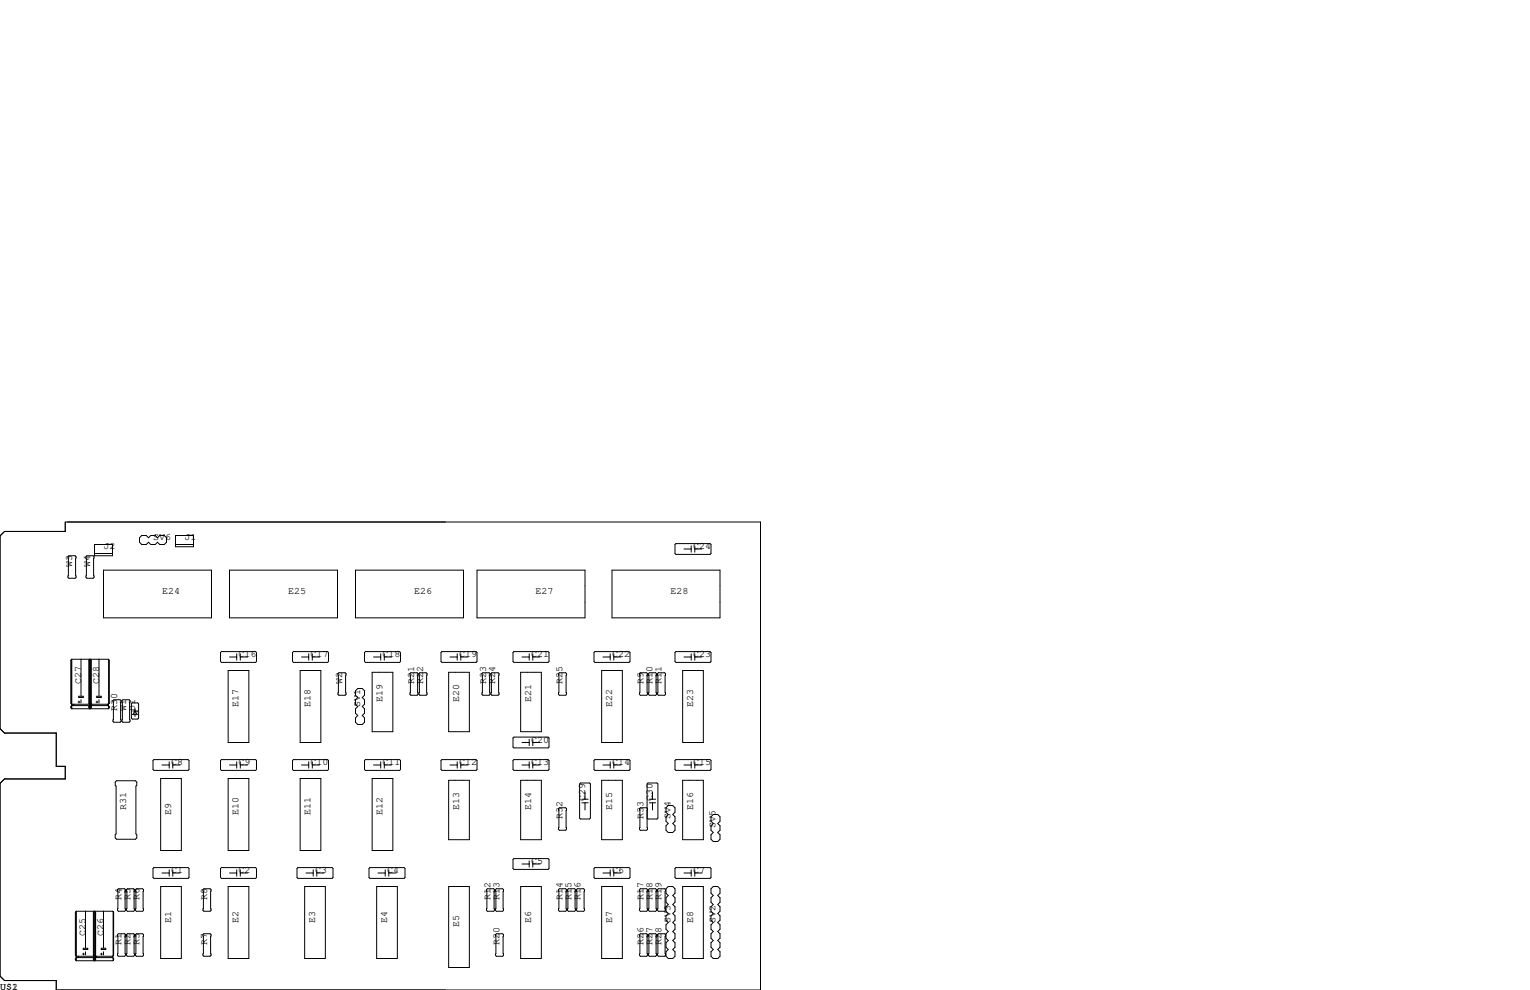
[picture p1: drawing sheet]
<svg xmlns="http://www.w3.org/2000/svg" width="432mm" height="279mm" viewBox="0 0 432 279" stroke-linecap="round" stroke-linejoin="round" font-family="sans-serif">
<g fill="none" stroke="#000" stroke-width=".28">
<path d="M0 151.3l1.3-1.3h17.1v-2.7h196.2v132.1h-198.7v-2.7h-14.6l-1.3-1.2v-54.4l1.3-1.3h17.1v-3.5h-2.5v-9.4h-14.6l-1.3-1.3zM19.4 156.8h1.8l.3 .3v5.8l-.3 .3h-1.8l-.2-.3v-5.8zM24.5 156.8h1.8l.2 .3v5.8l-.2 .3h-1.8l-.2-.3v-5.8zM26.7 153.7h5.1v3.1h-5.1zM26.7 156.2h5.1M39.4 151.8l.6-.7h1.3l.6 .7 .6-.7h1.3l.7 .7 .6-.7h1.3l.6 .7v1.2l-.6 .7h-1.3l-.6-.7-.7 .7h-1.3l-.6-.7-.6 .7h-1.3l-.6-.7zM49.5 151.1h5.1v3.2h-5.1zM49.5 153.7h5.1M190.5 153.7l.3-.3h9.6l.3 .3v2.5l-.3 .3h-9.6l-.3-.3zM193 154.9h2.1M195.1 154.1v1.7M196.1 154.1v1.7"/>
<path d="M196.1 154.9h2M29.2 160.9h30.5v13.5h-30.5zM64.8 160.9h30.5v13.5h-30.5zM100.3 160.9h30.5v13.5h-30.5zM134.6 160.9h30.5v13.5h-30.5zM172.7 160.9h30.5v13.5h-30.5zM20.1 186.3v12.2M20.1 199.4v.4M20.3 186.1l-.3 .2v12.2l.3 .3h10.2M20.3 186.1v13.9M20.3 186.1h10.2l.3 .2v12.2M20.4 198.9v.1"/>
<path d="M20.8 198.8v.3M22 198.1h.5M22.2 196.5h1.3v.3h-1.3zM22.3 197.9v.5M22.9 186.1v10.3M22.9 197.5v.9M25.2 186.3v12.2M25.2 199.4v.4M25.3 198.8l-.2-.3v-12.2l.2-.2v13.9l-.2-.2v-.4l.2-.3M25.4 198.8v.3M25.5 186.1l.2 .2v12.2M25.6 186.2v12.4"/>
<path d="M25.6 199.3v.6M25.7 186.3v12.2M25.7 199.4v.4M25.7 198.5l-.2 .3 .2 1M25.7 199.8l-.2 .2M25.9 198.8v.3M27.1 198.1h.5M27.3 196.5h1.3v.3h-1.3zM27.4 197.9v.5M27.9 186.1v10.3M27.9 197.5v.9M30.4 198.8v.3"/>
<path d="M30.5 198.8v.3M30.5 199.1h-10.2l-.3 .3v.4l.3 .2M30.5 199.1l.3 .3v.4M30.7 186.2v12.4M30.7 199.3v.6M30.7 186.3l.1 12.2M30.7 199.4l.1 .4M30.8 199.8l-.3 .2h-10.2M30.8 198.5l-.3 .3M32.1 197.5h1.8l.3 .2v5.9l-.3 .2h-1.8l-.2-.2v-5.9zM34.7 197.5h1.7l.3 .2v5.9l-.3 .2h-1.7l-.3-.2v-5.9zM37.1 198.6l.2-.2h1.6l.2 .2v4.1l-.2 .2h-1.6l-.2-.2z"/>
<path d="M62.2 184.1l.3-.2h9.6l.3 .2v2.6l-.3 .2h-9.6l-.3-.2zM64.4 189.2h5.8v20.3h-5.8zM64.8 185.4h2M66.8 184.5v1.8M67.8 184.5v1.8M67.8 185.4h2.1M82.6 184.1l.2-.2h9.7l.2 .2v2.6l-.2 .2h-9.7l-.2-.2zM84.7 189.2h5.9v20.3h-5.9zM85.1 185.4h2M87.1 184.5v1.8M88.1 184.5v1.8M88.1 185.4h2.1"/>
<path d="M95.6 189.9h1.8l.3 .2v5.9l-.3 .2h-1.8l-.2-.2v-5.9zM101 194.3h1.2l.7 .6v1.3l-.7 .6 .7 .7v1.3l-.7 .6 .7 .6v1.3l-.7 .6 .7 .7v1.2l-.7 .7h-1.2l-.7-.7v-1.2l.7-.7-.7-.6v-1.3l.7-.6-.7-.6v-1.3l.7-.7-.7-.6v-1.3zM102.9 184.1l.2-.2h9.7l.2 .2v2.6l-.2 .2h-9.7l-.2-.2zM105 189.7h5.9v16.8h-5.9zM105.4 185.4h2M107.4 184.5v1.8M108.5 184.5v1.8M108.5 185.4h2M115.7 190.1l.3-.2h1.7l.3 .2v5.9l-.3 .2h-1.7l-.3-.2zM118.2 190.1l.3-.2h1.8l.2 .2v5.9l-.2 .2h-1.8l-.3-.2zM124.5 184.1l.2-.2h9.7l.2 .2v2.6l-.2 .2h-9.7l-.2-.2zM126.6 189.7h5.9v16.8h-5.9z"/>
<path d="M127 185.4h2M129 184.5v1.8M130 184.5v1.8M130 185.4h2.1M136 190.1l.3-.2h1.7l.3 .2v5.9l-.3 .2h-1.7l-.3-.2zM138.6 190.1l.2-.2h1.8l.2 .2v5.9l-.2 .2h-1.8l-.2-.2zM144.8 184.1l.2-.2h9.7l.2 .2v2.6l-.2 .2h-9.7l-.2-.2zM146.9 189.7h5.9v16.8h-5.9zM147.3 185.4h2.1M149.4 184.5v1.8M150.4 184.5v1.8M150.4 185.4h2"/>
<path d="M157.9 189.9h1.7l.3 .2v5.9l-.3 .2h-1.7l-.3-.2v-5.9zM167.6 184.1l.3-.2h9.6l.3 .2v2.6l-.3 .2h-9.6l-.3-.2zM169.8 189.2h5.8v20.3h-5.8zM170.2 185.4h2M172.2 184.5v1.8M173.2 184.5v1.8M173.2 185.4h2.1M180.7 189.9h1.8l.3 .2v5.9l-.3 .2h-1.8l-.2-.2v-5.9zM183.3 189.9h1.7l.3 .2v5.9l-.3 .2h-1.7l-.3-.2v-5.9zM185.8 189.9h1.8l.2 .2v5.9l-.2 .2h-1.8l-.3-.2v-5.9zM190.5 184.1l.3-.2h9.6l.3 .2v2.6l-.3 .2h-9.6l-.3-.2zM192.7 189.2h5.8v20.3h-5.8z"/>
<path d="M193 185.4h2.1M195.1 184.5v1.8M196.1 184.5v1.8M196.1 185.4h2M37.5 200.7h1.2v.2M38.1 200v2.2M38.1 200.7l.6 1h-1.2zM43.2 214.6l.2-.2h9.7l.2 .2v2.6l-.2 .2h-9.7l-.2-.2zM45.3 219.7h5.9v20.3h-5.9zM45.7 215.9h2.1M47.8 215v1.8M48.8 215v1.8"/>
<path d="M48.8 215.9h2M62.2 214.6l.3-.2h9.6l.3 .2v2.6l-.3 .2h-9.6l-.3-.2zM64.4 219.7h5.8v20.3h-5.8zM64.8 215.9h2M66.8 215v1.8M67.8 215v1.8M67.8 215.9h2.1M82.6 214.6l.2-.2h9.7l.2 .2v2.6l-.2 .2h-9.7l-.2-.2zM84.7 219.7h5.9v20.3h-5.9zM85.1 215.9h2M87.1 215v1.8M88.1 215.9h2.1"/>
<path d="M88.1 215v1.8M103.1 214.4h9.7l.2 .2v2.6l-.2 .2h-9.7l-.2-.2v-2.6zM105 219.7h5.9v20.3h-5.9zM105.4 215.9h2M107.4 215v1.8M108.5 215.9h2M108.5 215v1.8M124.5 214.6l.2-.2h9.7l.2 .2v2.6l-.2 .2h-9.7l-.2-.2zM127 215.9h2M129 215v1.8M130 215.9h2.1M130 215v1.8"/>
<path d="M144.8 208.3l.2-.3h9.7l.2 .3v2.5l-.2 .3h-9.7l-.2-.3zM144.8 214.6l.2-.2h9.7l.2 .2v2.6l-.2 .2h-9.7l-.2-.2zM147.3 209.5h2.1M147.3 215.9h2.1M149.4 208.7v1.7M149.4 215v1.8M150.4 209.5h2M150.4 208.7v1.7M150.4 215v1.8M150.4 215.9h2M167.6 214.6l.3-.2h9.6l.3 .2v2.6l-.3 .2h-9.6l-.3-.2zM170.2 215.9h2"/>
<path d="M172.2 215v1.8M173.2 215v1.8M173.2 215.9h2.1M190.5 214.6l.3-.2h9.6l.3 .2v2.6l-.3 .2h-9.6l-.3-.2zM193 215.9h2.1M195.1 215v1.8M196.1 215v1.8M196.1 215.9h2M32.9 220.3h5.3l.4 .4v.9l-.2 .3v13.4l.2 .3v.9l-.4 .4h-5.3l-.4-.4v-.9l.3-.3v-13.4l-.3-.3v-.9zM126.6 220.2h5.9v16.8h-5.9zM146.9 220.2h5.9v16.8h-5.9zM157.9 228h1.7l.3 .2v5.9l-.3 .2h-1.7l-.3-.2v-5.9z"/>
<path d="M163.6 221.2l.2-.2h2.6l.2 .2v9.7l-.2 .2h-2.6l-.2-.2zM164.2 226.6h1.8M164.2 225.6h1.8M165.1 223.5v2.1M165.1 226.6v2M169.8 220.2h5.8v16.8h-5.8zM182.6 228.7l.2-.5-.3-.2h-1.8l-.2 .2v5.9l.2 .2h1.8l.3-.2-.2-12.9 .3-.2h2.5l.3 .2v9.7l-.3 .2h-2.5l-.3-.2M183.3 226.6h1.7M183.3 225.6h1.7M184.2 223.5v2.1M184.2 226.6v2M188 228l.6-.7h1.3l.6 .7v1.2l-.6 .7 .6 .6v1.3l-.6 .6 .6 .6v1.3l-.6 .6h-1.3l-.6-.6v-1.3l.6-.6-.6-.6v-1.3l.6-.6-.6-.7z"/>
<path d="M192.7 220.2h5.8v16.8h-5.8zM200.7 230.5l.6-.6h1.3l.6 .6v1.3l-.6 .6 .6 .6v1.3l-.6 .6 .6 .7v1.3l-.6 .6h-1.3l-.6-.6v-1.3l.6-.7-.6-.6v-1.3l.6-.6-.6-.6zM21.4 257.4v12.2M21.5 257.2l-.2 .2v12.2l.2 .3h10.3M21.5 257.2v13.9M21.5 257.2l10.4 .1M24.1 257.2v10.3M26.5 257.4v12.2M26.7 257.2l.2 .1M26.9 257.3l.1 12.3M26.9 257.3v12.4M26.9 257.4l.1 12.2"/>
<path d="M29.2 257.2v10.3M31.9 257.3l.2 12.3M31.9 257.3v12.4M32 257.4l.1 12.2M33.1 251.1l.3-.3h1.8l.2 .3v5.8l-.2 .3h-1.8l-.3-.3zM35.7 251.1l.2-.3h1.8l.3 .3v5.8l-.3 .3h-1.8l-.2-.3zM38.2 251.1l.3-.3h1.8l.2 .3v5.8l-.2 .3h-1.8l-.3-.3zM43.2 245.1l.2-.2h9.7l.2 .2v2.5l-.2 .3h-9.7l-.2-.3zM45.3 250.2h5.9v20.3h-5.9zM45.7 246.4h2.1M47.8 245.5v1.8M48.8 246.4h2"/>
<path d="M48.8 245.5v1.8M57.3 251.1l.2-.3h1.8l.3 .3v5.8l-.3 .3h-1.8l-.2-.3zM62.2 245.1l.3-.2h9.6l.3 .2v2.5l-.3 .3h-9.6l-.3-.3zM64.4 250.2h5.8v20.3h-5.8zM64.8 246.4h2M66.8 245.5v1.8M67.8 246.4h2.1M67.8 245.5v1.8M83.8 245.1l.3-.2h9.6l.3 .2v2.5l-.3 .3h-9.6l-.3-.3zM86 250.2h5.8v20.3h-5.8zM86.4 246.4h2M88.4 245.5v1.8"/>
<path d="M89.4 246.4h2M89.4 245.5v1.8M104.1 245.1l.3-.2h9.6l.3 .2v2.5l-.3 .3h-9.6l-.3-.3zM106.3 250.2h5.8v20.3h-5.8zM106.7 246.4h2M108.7 245.5v1.8M109.7 246.4h2.1M109.7 245.5v1.8M126.6 250.2h5.9v22.8h-5.9zM137.3 251.1l.2-.3h1.8l.3 .3v5.8l-.3 .3h-1.8l-.2-.3zM139.8 251.1l.3-.3h1.8l.2 .3v5.8l-.2 .3h-1.8l-.3-.3zM144.8 242.6l.2-.3h9.7l.2 .3v2.5l-.2 .3h-9.7l-.2-.3z"/>
<path d="M146.9 250.2h5.9v20.3h-5.9zM147.3 243.8h2.1M149.4 243v1.7M150.4 243.8h2M150.4 243v1.7M157.6 251.1l.3-.3h1.7l.3 .3v5.8l-.3 .3h-1.7l-.3-.3zM160.1 251.1l.3-.3h1.8l.2 .3v5.8l-.2 .3h-1.8l-.3-.3zM162.7 251.1l.2-.3h1.8l.3 .3v5.8l-.3 .3h-1.8l-.2-.3zM167.6 245.1l.3-.2h9.6l.3 .2v2.5l-.3 .3h-9.6l-.3-.3zM169.8 250.2h5.8v20.3h-5.8zM170.2 246.4h2M172.2 245.5v1.8"/>
<path d="M173.2 246.4h2.1M173.2 245.5v1.8M180.5 251.1l.2-.3h1.8l.3 .3v5.8l-.3 .3h-1.8l-.2-.3zM183 251.1l.3-.3h1.7l.3 .3v5.8l-.3 .3h-1.7l-.3-.3zM185.5 251.1l.3-.3h1.8l.2 .3v5.8l-.2 .3h-1.8l-.3-.3zM188 250.8l.6-.6h1.3l.6 .6v1.3l-.6 .6 .6 .7v1.2l-.6 .7 .6 .6v1.3l-.6 .6 .6 .6v1.3l-.6 .6 .6 .7v1.3l-.6 .6 .6 .6v1.3l-.6 .6 .6 .7v1.2l-.6 .7 .6 .6v1.3l-.6 .6h-1.3l-.6-.6v-1.3l.6-.6-.6-.7v-1.2l.6-.7-.6-.6v-1.3l.6-.6-.6-.6v-1.3l.6-.7-.6-.6v-1.3l.6-.6-.6-.6v-1.3l.6-.6-.6-.7v-1.2l.6-.7-.6-.6zM190.5 245.1l.3-.2h9.6l.3 .2v2.5l-.3 .3h-9.6l-.3-.3zM192.7 250.2h5.8v20.3h-5.8zM193 246.4h2.1M195.1 245.5v1.8M196.1 246.4h2M196.1 245.5v1.8"/>
<path d="M200.7 250.8l.6-.6h1.3l.6 .6v1.3l-.6 .6 .6 .7v1.2l-.6 .7 .6 .6v1.3l-.6 .6 .6 .6v1.3l-.6 .6 .6 .7v1.3l-.6 .6 .6 .6v1.3l-.6 .6 .6 .7v1.2l-.6 .7 .6 .6v1.3l-.6 .6h-1.3l-.6-.6v-1.3l.6-.6-.6-.7v-1.2l.6-.7-.6-.6v-1.3l.6-.6-.6-.6v-1.3l.6-.7-.6-.6v-1.3l.6-.6-.6-.6v-1.3l.6-.6-.6-.7v-1.2l.6-.7-.6-.6zM21.4 270.5v.4M21.7 270v.1M22.1 269.9v.4M23.3 269.2h.5M23.5 267.6h1.3v.4h-1.3zM23.6 269v.5M24.1 268.6v.9M26.5 270.5v.4M26.6 269.9l-.2-.3v-12.2l.2-.2v13.9l-.2-.2v-.4l.2-.2M26.7 269.9v.4M26.9 270.4v.6"/>
<path d="M26.9 270.5l.1 .4M27 270.9l-.3 .2M27 269.6l-.3 .3 .3 1M27.2 269.9v.4M28.4 269.2h.5M28.6 267.6h1.2v.4h-1.2zM28.6 269v.5M29.2 268.6v.9M31.7 269.9v.4M31.8 269.9v.4M31.8 270.3h-10.3l-.2 .2v.4l.2 .2M31.8 270.3l.3 .2v.4"/>
<path d="M31.9 270.4v.6M32 270.5l.1 .4M32.1 269.6l-.3 .3M32.1 270.9l-.3 .2h-10.3M33.1 263.8l.3-.3h1.8l.2 .3v5.8l-.2 .3h-1.8l-.3-.3zM35.7 263.8l.2-.3h1.8l.3 .3v5.8l-.3 .3h-1.8l-.2-.3zM38.2 263.8l.3-.3h1.8l.2 .3v5.8l-.2 .3h-1.8l-.3-.3zM57.3 263.8l.2-.3h1.8l.3 .3v5.8l-.3 .3h-1.8l-.2-.3zM139.8 263.8l.3-.3h1.8l.2 .3v5.8l-.2 .3h-1.8l-.3-.3zM180.5 263.8l.2-.3h1.8l.3 .3v5.8l-.3 .3h-1.8l-.2-.3zM183 263.8l.3-.3h1.7l.3 .3v5.8l-.3 .3h-1.7l-.3-.3zM185.5 263.8l.3-.3h1.8l.2 .3v5.8l-.2 .3h-1.8l-.3-.3z"/>
</g>
<g font-size="2.8">
<text x="29.2" y="154.9">J2</text>
<text x="43.2" y="152.4">SV6</text>
<text x="52.1" y="152.4">J1</text>
<text x="195.6" y="154.9">C24</text>
<text x="20.3" y="160" transform="rotate(-90 20.3 160)">W3</text>
<text x="25.4" y="160" transform="rotate(-90 25.4 160)">W4</text>
<text x="45.7" y="167.6">E24</text>
<text x="81.3" y="167.6">E25</text>
<text x="116.8" y="167.6">E26</text>
<text x="151.1" y="167.6">E27</text>
<text x="189.2" y="167.6">E28</text>
<text x="67.3" y="185.4">C16</text>
<text x="87.6" y="185.4">C17</text>
<text x="107.9" y="185.4">C18</text>
<text x="129.5" y="185.4">C19</text>
<text x="149.9" y="185.4">C21</text>
<text x="172.7" y="185.4">C22</text>
<text x="195.6" y="185.4">C23</text>
<text x="22.9" y="193" transform="rotate(-90 22.9 193)">C27</text>
<text x="27.9" y="193" transform="rotate(-90 27.9 193)">C28</text>
<text x="96.5" y="193" transform="rotate(-90 96.5 193)">W2</text>
<text x="116.8" y="193" transform="rotate(-90 116.8 193)">R21</text>
<text x="119.4" y="193" transform="rotate(-90 119.4 193)">R22</text>
<text x="137.2" y="193" transform="rotate(-90 137.2 193)">R23</text>
<text x="139.7" y="193" transform="rotate(-90 139.7 193)">R24</text>
<text x="158.7" y="193" transform="rotate(-90 158.7 193)">R25</text>
<text x="181.6" y="193" transform="rotate(-90 181.6 193)">R9</text>
<text x="184.1" y="193" transform="rotate(-90 184.1 193)">R10</text>
<text x="186.7" y="193" transform="rotate(-90 186.7 193)">R11</text>
<text x="33" y="200.7" transform="rotate(-90 33 200.7)">R30</text>
<text x="35.6" y="200.7" transform="rotate(-90 35.6 200.7)">W1</text>
<text x="38.1" y="200.7" transform="rotate(-90 38.1 200.7)">D1</text>
<text x="67.3" y="199.4" transform="rotate(-90 67.3 199.4)">E17</text>
<text x="87.6" y="199.4" transform="rotate(-90 87.6 199.4)">E18</text>
<text x="101.6" y="199.4" transform="rotate(-90 101.6 199.4)">SV1</text>
<text x="107.9" y="198.1" transform="rotate(-90 107.9 198.1)">E19</text>
<text x="129.5" y="198.1" transform="rotate(-90 129.5 198.1)">E20</text>
<text x="149.9" y="198.1" transform="rotate(-90 149.9 198.1)">E21</text>
<text x="172.7" y="199.4" transform="rotate(-90 172.7 199.4)">E22</text>
<text x="195.6" y="199.4" transform="rotate(-90 195.6 199.4)">E23</text>
<text x="149.9" y="209.5">C20</text>
<text x="48.3" y="215.9">C8</text>
<text x="67.3" y="215.9">C9</text>
<text x="87.6" y="215.9">C10</text>
<text x="107.9" y="215.9">C11</text>
<text x="129.5" y="215.9">C12</text>
<text x="149.9" y="215.9">C13</text>
<text x="172.7" y="215.9">C14</text>
<text x="195.6" y="215.9">C15</text>
<text x="165.1" y="226.1" transform="rotate(-90 165.1 226.1)">C29</text>
<text x="184.1" y="226.1" transform="rotate(-90 184.1 226.1)">C30</text>
<text x="35.6" y="228.6" transform="rotate(-90 35.6 228.6)">R31</text>
<text x="48.3" y="229.9" transform="rotate(-90 48.3 229.9)">E9</text>
<text x="67.3" y="229.9" transform="rotate(-90 67.3 229.9)">E10</text>
<text x="87.6" y="229.9" transform="rotate(-90 87.6 229.9)">E11</text>
<text x="107.9" y="229.9" transform="rotate(-90 107.9 229.9)">E12</text>
<text x="129.5" y="228.6" transform="rotate(-90 129.5 228.6)">E13</text>
<text x="149.9" y="228.6" transform="rotate(-90 149.9 228.6)">E14</text>
<text x="158.7" y="231.1" transform="rotate(-90 158.7 231.1)">R32</text>
<text x="172.7" y="228.6" transform="rotate(-90 172.7 228.6)">E15</text>
<text x="181.6" y="231.1" transform="rotate(-90 181.6 231.1)">R33</text>
<text x="189.2" y="231.1" transform="rotate(-90 189.2 231.1)">SV4</text>
<text x="195.6" y="228.6" transform="rotate(-90 195.6 228.6)">E16</text>
<text x="201.9" y="233.7" transform="rotate(-90 201.9 233.7)">SV5</text>
<text x="149.9" y="243.8">C5</text>
<text x="48.3" y="246.4">C1</text>
<text x="67.3" y="246.4">C2</text>
<text x="88.9" y="246.4">C3</text>
<text x="109.2" y="246.4">C4</text>
<text x="172.7" y="246.4">C6</text>
<text x="195.6" y="246.4">C7</text>
<text x="34.3" y="254" transform="rotate(-90 34.3 254)">R4</text>
<text x="36.8" y="254" transform="rotate(-90 36.8 254)">R5</text>
<text x="39.4" y="254" transform="rotate(-90 39.4 254)">R6</text>
<text x="58.4" y="254" transform="rotate(-90 58.4 254)">R8</text>
<text x="138.4" y="254" transform="rotate(-90 138.4 254)">R12</text>
<text x="141" y="254" transform="rotate(-90 141 254)">R13</text>
<text x="158.7" y="254" transform="rotate(-90 158.7 254)">R14</text>
<text x="161.3" y="254" transform="rotate(-90 161.3 254)">R15</text>
<text x="163.8" y="254" transform="rotate(-90 163.8 254)">R16</text>
<text x="181.6" y="254" transform="rotate(-90 181.6 254)">R17</text>
<text x="184.1" y="254" transform="rotate(-90 184.1 254)">R18</text>
<text x="186.7" y="254" transform="rotate(-90 186.7 254)">R19</text>
<text x="48.3" y="260.3" transform="rotate(-90 48.3 260.3)">E1</text>
<text x="67.3" y="260.3" transform="rotate(-90 67.3 260.3)">E2</text>
<text x="88.9" y="260.3" transform="rotate(-90 88.9 260.3)">E3</text>
<text x="109.2" y="260.3" transform="rotate(-90 109.2 260.3)">E4</text>
<text x="129.5" y="261.6" transform="rotate(-90 129.5 261.6)">E5</text>
<text x="149.9" y="260.3" transform="rotate(-90 149.9 260.3)">E6</text>
<text x="172.7" y="260.3" transform="rotate(-90 172.7 260.3)">E7</text>
<text x="189.2" y="260.3" transform="rotate(-90 189.2 260.3)">SV3</text>
<text x="195.6" y="260.3" transform="rotate(-90 195.6 260.3)">E8</text>
<text x="201.9" y="260.3" transform="rotate(-90 201.9 260.3)">SV2</text>
<text x="24.1" y="264.2" transform="rotate(-90 24.1 264.2)">C25</text>
<text x="29.2" y="264.2" transform="rotate(-90 29.2 264.2)">C26</text>
<text x="34.3" y="266.7" transform="rotate(-90 34.3 266.7)">R1</text>
<text x="36.8" y="266.7" transform="rotate(-90 36.8 266.7)">R2</text>
<text x="39.4" y="266.7" transform="rotate(-90 39.4 266.7)">R3</text>
<text x="58.4" y="266.7" transform="rotate(-90 58.4 266.7)">R7</text>
<text x="141" y="266.7" transform="rotate(-90 141 266.7)">R20</text>
<text x="181.6" y="266.7" transform="rotate(-90 181.6 266.7)">R26</text>
<text x="184.1" y="266.7" transform="rotate(-90 184.1 266.7)">R27</text>
<text x="186.7" y="266.7" transform="rotate(-90 186.7 266.7)">R28</text>
<text x="0" y="279.4">U$1</text>
<text x="3.4" y="279.4">2</text>
</g>
</svg>
